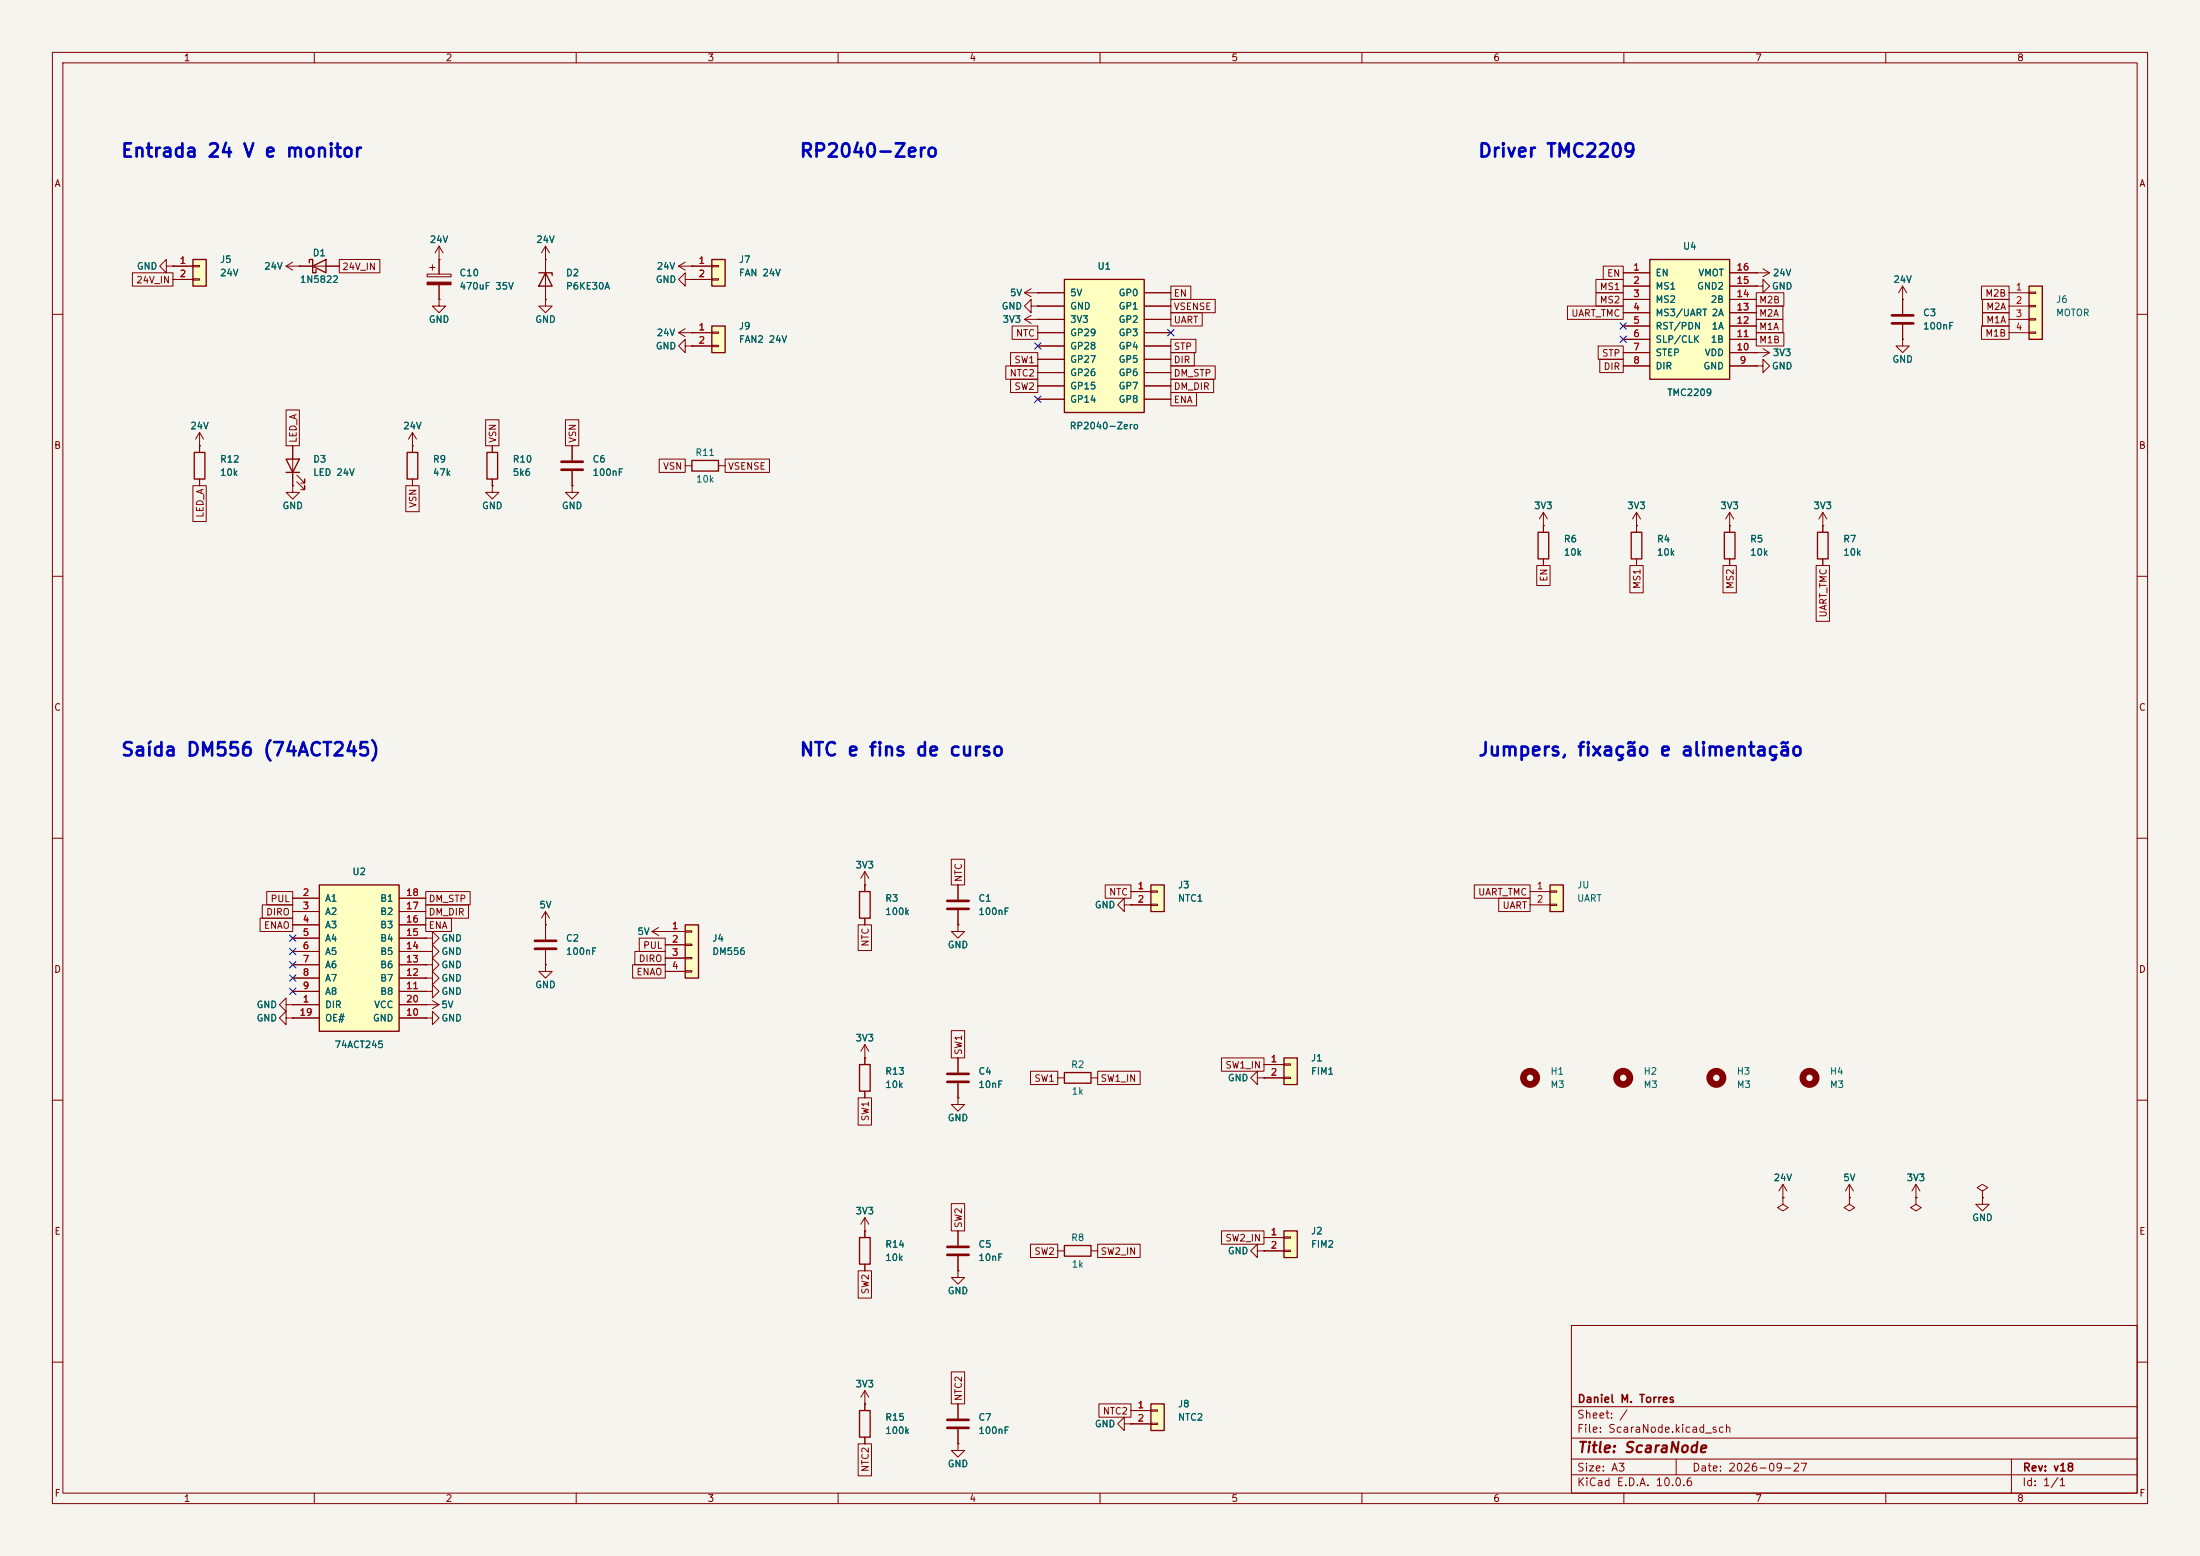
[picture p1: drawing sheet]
<svg xmlns="http://www.w3.org/2000/svg" width="420mm" height="297mm" viewBox="0 0 420 297" stroke-linecap="round" stroke-linejoin="round" font-family="sans-serif">
<path d="M0 0h420v297h-420z" fill="#f5f4ef" stroke="#f5f4ef" stroke-width=".19"/>
<g fill="none" stroke="#840000" stroke-width=".19">
<path d="M10 10h400v277h-400zM12 12h396v273h-396zM60 10v2M110 10v2M160 10v2M210 10v2M260 10v2M310 10v2M360 10v2M10 60h2M335.3 69.9h1.2v-1.3l1.3 1.3-1.3 1.2v-1.2M335.3 69.9h.1"/>
<path d="M408 60h2M294.6 97.8l-.7 1.3M294.6 97.8l.8 1.3M294.6 97.8v3.8M312.4 97.8v3.8M312.4 97.8l-.7 1.3M312.4 97.8l.8 1.3M330.2 97.8l-.8 1.3M330.2 97.8l.8 1.3M330.2 97.8v3.8M348 97.8l-.8 1.3M348 97.8l.7 1.3"/>
<path d="M348 97.8v3.8M10 110h2M294.6 100.3h.1M294.6 106.7v1.3M312.4 100.3h.1M312.4 106.7v1.3M330.2 100.3h.1M330.2 106.7v1.3M348 100.3h.1M348 106.7v1.3M408 110h2M10 160h2"/>
<path d="M408 160h2M10 210h2M201.9 205.7h1.3M208.3 205.7h1.2M408 210h2M353.1 228.6h.1M353.1 226.1l-.8 1.2M353.1 226.1l.7 1.2M353.1 226.1v2.5M300 253h108v32h-108zM10 260h2M165.1 268h.1"/>
<path d="M165.1 265.4l-.8 1.3M165.1 265.4l.8 1.3M165.1 265.4v3.8M165.1 274.3v1.3M182.9 268v2.8M182.9 272.8v2.8M214.6 271.8v-1.3l-1.2 1.3 1.2 1.2v-1.2h1.3M215.9 271.8h.1M300 278.5h108M300 274.5h108M300 268.5h108M320 278.5v3"/>
<path d="M384 278.5v6.5M408 260h2M60 285v2M110 285v2M160 285v2M210 285v2M260 285v2M300 281.5h108M310 285v2M360 285v2"/>
</g>
<path d="M293.6 101.6h2.1v5.1h-2.1zM311.4 101.6h2v5.1h-2zM329.2 101.6h2v5.1h-2zM347 101.6h2v5.1h-2zM203.2 204.7h5.1v2.1h-5.1zM164.1 269.2h2v5.1h-2z" fill="none" stroke="#840000" stroke-width=".25"/>
<path d="M180.8 271h4.1M180.8 272.5h4.1" fill="none" stroke="#840000" stroke-width=".51"/>
<path d="M295.9 168.9h2.5v5.1h-2.5z" fill="#ffffc2"/>
<path d="M164.1 170.2h2v5.1h-2zM295.9 168.9h2.5v5.1h-2.5z" fill="none" stroke="#840000" stroke-width=".25"/>
<g fill="none" stroke="#840000" stroke-width=".19">
<path d="M104.1 57.2v1.2h1.3l-1.3 1.3-1.2-1.3h1.2M104.1 57.2h.1M195.6 55.9l1.2 .7M195.6 55.9h2.5M196.8 58.4v-1.2l-1.2 1.2 1.2 1.3v-1.3h1.3M196.8 55.1l-1.2 .8M198.1 55.9h.1M198.1 58.4h.1M195.6 61l1.2 .7M195.6 61h2.5M196.8 60.2l-1.2 .8M198.1 61h.1"/>
<path d="M165.1 168.9v1.3M165.1 175.3v1.2M182.9 176.5v1.3h1.2l-1.2 1.3-1.3-1.3h1.3M182.9 176.5h.1M292.1 170.2h3.8M292.1 172.7h3.8M295.9 170.1h1.3v.2h-1.3zM295.9 172.6h1.3v.2h-1.3zM340.4 228.6v1.3l1 .6-1 .6-1.1-.6 1.1-.6M340.4 228.6h.1M340.4 226.1l-.8 1.2M340.4 226.1l.7 1.2"/>
<path d="M340.4 226.1v2.5M353.1 228.6v1.3l1 .6-1 .6-1.1-.6 1.1-.6M353.1 228.6h.1M365.8 228.6h.1M365.8 228.6v1.3l1 .6-1 .6-1.1-.6 1.1-.6M365.8 226.1l-.8 1.2M365.8 226.1l.7 1.2M365.8 226.1v2.5M378.5 228.6v1.3h1.2l-1.2 1.2-1.3-1.2h1.3M378.5 228.6h.1M378.5 227.3l1-.6-1-.6-1.1 .6 1.1 .6v1.3M182.9 242.6v1.2h1.2l-1.2 1.3-1.3-1.3h1.3"/>
<path d="M182.9 242.6h.1"/>
</g>
<g fill="none" stroke="#840000" stroke-width="1.3">
<circle cx="292.1" cy="205.7" r="1.27"/>
<circle cx="309.9" cy="205.7" r="1.27"/>
<circle cx="327.7" cy="205.7" r="1.27"/>
<circle cx="345.4" cy="205.7" r="1.27"/>
</g>
<path d="M203.2 53.3h15.2v25.4h-15.2z" fill="#ffffc2"/>
<path d="M203.2 53.3h15.2v25.4h-15.2z" fill="none" stroke="#840000" stroke-width=".25"/>
<g fill="none" stroke="#840000" stroke-width=".19">
<path d="M130.8 53.3v-1.2l-1.3 1.2 1.3 1.3v-1.3h1.3M132.1 53.3h.1M198.1 55.9h5.1M198.1 58.4h5.1M218.4 55.9h5.1M218.4 58.4h5.1M198.1 61h5.1M198.1 63.5h5.1M198.1 66h5.1M198.1 68.6h5.1M198.1 71.1h5.1M198.1 73.7h5.1"/>
<path d="M198.1 76.2h5.1M218.4 61h5.1M218.4 63.5h5.1M218.4 66h5.1M218.4 68.6h5.1M218.4 71.1h5.1M218.4 73.7h5.1M218.4 76.2h5.1"/>
</g>
<path d="M135.9 62.2h2.5v5.1h-2.5z" fill="#ffffc2"/>
<path d="M135.9 62.2h2.5v5.1h-2.5z" fill="none" stroke="#840000" stroke-width=".25"/>
<path d="M129.5 50.8l1.3 .8M129.5 50.8h2.6M130.8 50l-1.3 .8M132.1 50.8h.1M129.5 63.5h6.4M129.5 63.5l1.3 .8M130.8 62.7l-1.3 .8M132.1 63.5h.1M132.1 66h3.8M135.9 63.4h1.3v.2h-1.3zM135.9 65.9h1.3v.3h-1.3z" fill="none" stroke="#840000" stroke-width=".19"/>
<path d="M135.9 49.5h2.5v5.1h-2.5z" fill="#ffffc2"/>
<path d="M102.9 52.1h2.5v.5M104.1 52.1l1.3 2.5h-2.5zM135.9 49.5h2.5v5.1h-2.5z" fill="none" stroke="#840000" stroke-width=".25"/>
<path d="M104.1 49.5v7.7M132.1 50.8h3.8M132.1 53.3h3.8M135.9 50.7h1.3v.2h-1.3zM135.9 53.2h1.3v.3h-1.3zM130.8 66v-1.2l-1.3 1.2 1.3 1.3v-1.3h1.3M132.1 66h.1" fill="none" stroke="#840000" stroke-width=".19"/>
<path d="M245.1 234.9h2.5v5.1h-2.5z" fill="#ffffc2"/>
<path d="M93 86.4h2v5h-2zM245.1 234.9h2.5v5.1h-2.5z" fill="none" stroke="#840000" stroke-width=".25"/>
<g fill="none" stroke="#840000" stroke-width=".19">
<path d="M104.1 49.5h.1M104.1 47l-.7 1.3M104.1 47l.8 1.3M104.1 47v2.5M94 85.1v1.3M94 91.4v1.3M165.1 234.9h.1M165.1 232.4l-.8 1.3M165.1 232.4l.8 1.3M165.1 232.4v2.5M241.3 236.2h3.8M241.3 238.8h3.8"/>
<path d="M245.1 236.1h1.3v.2h-1.3zM245.1 238.6h1.3v.3h-1.3z"/>
</g>
<path d="M245.1 201.9h2.5v5.1h-2.5z" fill="#ffffc2"/>
<path d="M132.1 87.9h5.1v2h-5.1zM245.1 201.9h2.5v5.1h-2.5zM164.1 236.2h2v5.1h-2z" fill="none" stroke="#840000" stroke-width=".25"/>
<g fill="none" stroke="#840000" stroke-width=".19">
<path d="M109.2 92.7v1.3h1.3l-1.3 1.3-1.3-1.3h1.3M109.2 92.7h.1M109.2 85.1v2.8M109.2 89.9v2.8M130.8 88.9h1.3M137.2 88.9h1.2M165.1 168.9h.1M165.1 166.4v2.5M165.1 166.4l-.8 1.2M165.1 166.4l.8 1.2M241.3 203.2h3.8M241.3 205.7h3.8"/>
<path d="M245.1 203.1h1.3v.2h-1.3zM245.1 205.6h1.3v.3h-1.3zM165.1 234.9v1.3M182.9 234.9v2.8M182.9 239.8v2.8M165.1 241.3v1.3"/>
</g>
<path d="M107.2 88.1h4.1M107.2 89.7h4.1M180.8 238h4.1M180.8 239.5h4.1" fill="none" stroke="#840000" stroke-width=".51"/>
<path d="M219.7 168.9h2.5v5.1h-2.5z" fill="#ffffc2"/>
<path d="M219.7 168.9h2.5v5.1h-2.5z" fill="none" stroke="#840000" stroke-width=".25"/>
<path d="M215.9 170.2h3.8M215.9 172.7h3.8M219.7 170.1h1.3v.2h-1.3zM219.7 172.6h1.3v.2h-1.3zM240 205.7v-1.2l-1.2 1.2 1.2 1.3v-1.3h1.3M241.3 205.7h.1" fill="none" stroke="#840000" stroke-width=".19"/>
<path d="M219.7 268h2.5v5h-2.5z" fill="#ffffc2"/>
<path d="M164.1 203.2h2v5.1h-2zM203.2 237.7h5.1v2.1h-5.1zM219.7 268h2.5v5h-2.5z" fill="none" stroke="#840000" stroke-width=".25"/>
<g fill="none" stroke="#840000" stroke-width=".19">
<path d="M335.3 54.6h1.2v-1.3l1.3 1.3-1.3 1.3v-1.3M335.3 54.6h.1M335.3 52.1h.1M335.3 52.1h2.5M336.5 51.3l1.3 .8M337.8 52.1l-1.3 .7M363.2 57.2h.1M363.2 54.6v5.3M363.2 54.6l-.7 1.3M363.2 54.6l.8 1.3M335.3 67.3h.1M335.3 67.3h2.5"/>
<path d="M336.5 66.5l1.3 .8M337.8 67.3l-1.3 .8M363.2 64.8v1.2h1.3l-1.3 1.3-1.3-1.3h1.3M363.2 64.8h.1M363.2 62v2.8M182.9 168.9v2.8M182.9 173.7v2.8M214.6 172.7v-1.2l-1.2 1.2 1.2 1.3v-1.3h1.3M215.9 172.7h.1M165.1 199.4l-.8 1.3M165.1 199.4l.8 1.3M165.1 199.4v3.8"/>
<path d="M165.1 201.9h.1M165.1 208.3v1.3M182.9 209.6v1.2h1.2l-1.2 1.3-1.3-1.3h1.3M182.9 209.6h.1M182.9 201.9v2.8M182.9 206.8v2.8M201.9 238.8h1.3M208.3 238.8h1.2M240 238.8v-1.3l-1.2 1.3 1.2 1.2v-1.2h1.3M241.3 238.8h.1M182.9 275.6v1.3h1.2l-1.2 1.2-1.3-1.2h1.3M182.9 275.6h.1"/>
<path d="M215.9 269.2h3.8M215.9 271.8h3.8M219.7 269.1h1.3v.3h-1.3zM219.7 271.7h1.3v.2h-1.3z"/>
</g>
<path d="M361.2 60.2h4.1M361.2 61.7h4.1M180.8 172h4.1M180.8 173.5h4.1M180.8 205h4.1M180.8 206.5h4.1" fill="none" stroke="#840000" stroke-width=".51"/>
<path d="M387.3 54.6h2.6v10.2h-2.6z" fill="#ffffc2"/>
<path d="M387.3 54.6h2.6v10.2h-2.6z" fill="none" stroke="#840000" stroke-width=".25"/>
<path d="M383.5 55.9h3.8M383.5 58.4h3.8M387.3 55.8h1.3v.2h-1.3zM387.3 58.3h1.3v.2h-1.3zM383.5 61h3.8M383.5 63.5h3.8M387.3 60.8h1.3v.3h-1.3zM387.3 63.4h1.3v.2h-1.3z" fill="none" stroke="#840000" stroke-width=".19"/>
<path d="M315 49.5h15.2v22.9h-15.2z" fill="#ffffc2"/>
<path d="M315 49.5h15.2v22.9h-15.2z" fill="none" stroke="#840000" stroke-width=".25"/>
<g fill="none" stroke="#840000" stroke-width=".19">
<path d="M309.9 52.1h5.1M309.9 54.6h5.1M309.9 57.2h5.1M309.9 59.7h5.1M330.2 52.1h5.1M330.2 54.6h5.1M330.2 57.2h5.1M330.2 59.7h5.1M309.9 62.2h5.1M309.9 64.8h5.1M309.9 67.3h5.1M309.9 69.9h5.1"/>
<path d="M330.2 62.2h5.1M330.2 64.8h5.1M330.2 67.3h5.1M330.2 69.9h5.1M54.6 191.8v-1.3l-1.3 1.3 1.3 1.2v-1.2h1.3M54.6 194.3v-1.3l-1.3 1.3 1.3 1.3v-1.3h1.3M55.9 191.8h.1M55.9 194.3h.1M81.3 184.2h1.2v-1.3l1.3 1.3-1.3 1.2v-1.2M81.3 184.2h.1"/>
</g>
<path d="M61 168.9h15.2v28h-15.2z" fill="#ffffc2"/>
<path d="M77.7 86.4h2.1v5h-2.1zM61 168.9h15.2v28h-15.2z" fill="none" stroke="#840000" stroke-width=".25"/>
<g fill="none" stroke="#840000" stroke-width=".19">
<path d="M81.5 52.3h4.6v.5h-4.6zM82 51.1h1.1M82.5 50.5v1.1M83.8 57.2v1.2h1.3l-1.3 1.3-1.3-1.3h1.3M83.8 57.2h.1M83.8 49.5h.1M83.8 47v5.3M83.8 54.4v2.8M83.8 47l-.7 1.3M83.8 47l.8 1.3M78.7 85.1h.1M78.7 82.6l-.7 1.2"/>
<path d="M78.7 82.6l.8 1.2M78.7 82.6v3.8M78.7 91.4v1.3M94 92.7v1.3h1.2l-1.2 1.3-1.3-1.3h1.3M94 92.7h.1M55.9 171.5h5.1M55.9 174h5.1M55.9 176.5h5.1M55.9 179.1h5.1M76.2 171.5h5.1M76.2 174h5.1M76.2 176.5h5.1"/>
<path d="M76.2 179.1h5.1M81.3 179.1h1.2v-1.3l1.3 1.3-1.3 1.2v-1.2M81.3 179.1h.1M104.1 176.5v2.8M55.9 191.8h5.1M55.9 181.6h5.1M55.9 184.2h5.1M55.9 186.7h5.1M55.9 189.2h5.1M55.9 194.3h5.1M76.2 191.8h5.1M76.2 181.6h5.1"/>
<path d="M76.2 184.2h5.1M76.2 186.7h5.1M76.2 189.2h5.1M76.2 194.3h5.1M81.3 181.6h1.2v-1.3l1.3 1.3-1.3 1.3v-1.3M81.3 181.6h.1M104.1 184.2v1.2h1.3l-1.3 1.3-1.2-1.3h1.2M104.1 184.2h.1M104.1 181.4v2.8"/>
</g>
<path d="M81.5 53.8h4.6v.6h-4.6z" fill="#840000" stroke="#840000" stroke-width=".19"/>
<path d="M102.1 179.6h4.1M102.1 181.1h4.1" fill="none" stroke="#840000" stroke-width=".51"/>
<path d="M130.8 176.5h2.5v10.2h-2.5z" fill="#ffffc2"/>
<path d="M59.1 50.2v-.7h.6v2.6h.6v-.7M59.7 50.8l2.5-1.3v2.6zM37.1 86.4h2v5h-2zM54.6 87.6h2.5l-1.2 2.6zM54.6 90.2h2.5M130.8 176.5h2.5v10.2h-2.5z" fill="none" stroke="#840000" stroke-width=".25"/>
<g fill="none" stroke="#840000" stroke-width=".19">
<path d="M31.7 50.8v-1.3l-1.2 1.3 1.2 1.3v-1.3h1.3M33 50.8h.1M54.6 50.8h10.2M54.6 50.8l1.3 .8M55.9 50l-1.3 .8M57.1 50.8h.1M38.1 85.1h.1M38.1 82.6l-.8 1.2M38.1 82.6l.8 1.2M38.1 82.6v3.8M38.1 91.4v1.3M55.9 92.7v1.3h1.2l-1.2 1.3-1.3-1.3h1.3"/>
<path d="M55.9 92.7h.1M55.9 85.1v7.6M56.6 91.9l1.6 1.6v-.8v.8h-.8M56.6 90.7l1.6 1.5v-.8v.8h-.8M104.1 176.5h.1M104.1 174l-.7 1.3M104.1 174l.8 1.3M104.1 174v2.5M124.5 177.8h6.3M124.5 177.8l1.2 .8M125.7 177l-1.2 .8M127 177.8h.1"/>
<path d="M130.8 177.7h1.3v.2h-1.3zM127 180.3h3.8M127 182.9h3.8M127 185.4h3.8M130.8 180.2h1.3v.3h-1.3zM130.8 182.8h1.3v.2h-1.3zM130.8 185.3h1.3v.2h-1.3z"/>
</g>
<path d="M36.8 49.5h2.6v5.1h-2.6z" fill="#ffffc2"/>
<path d="M36.8 49.5h2.6v5.1h-2.6z" fill="none" stroke="#840000" stroke-width=".25"/>
<g fill="none" stroke="#840000" stroke-width=".19">
<path d="M25.3 52.1h7.7v2.5h-7.7zM33 50.8h.1M33 50.8h3.8M33 53.3h3.8M36.8 50.7h1.3v.2h-1.3zM36.8 53.2h1.3v.3h-1.3zM57.1 50.8h.1M57.1 50.8h2.6M62.2 50.8h2.6M64.8 49.5h7.7v2.6h-7.7zM83.8 57.2h.1M83.8 49.5h.1"/>
<path d="M83.8 49.5v2.8M83.8 54.4v2.8M104.1 49.5h.1M104.1 57.2h.1M104.1 49.5v2.6M104.1 54.6v2.6M132.1 53.3h.1M132.1 50.8h.1M132.1 50.8h3.8M132.1 53.3h3.8M198.1 55.9h.1M198.1 58.4h.1"/>
<path d="M198.1 55.9h5.1M198.1 58.4h5.1M218.4 55.9h5.1M218.4 58.4h5.1M223.5 54.6h3.8v2.6h-3.8zM223.5 57.1h8.5v2.6h-8.5zM223.5 59.7h6v2.5h-6zM299.2 58.4h10.7v2.6h-10.7zM304.7 53.3h5.2v2.6h-5.2zM304.7 55.9h5.2v2.5h-5.2zM306.1 50.8h3.8v2.5h-3.8zM309.9 52.1h5.1"/>
<path d="M309.9 54.6h5.1M309.9 57.2h5.1M309.9 59.7h5.1M330.2 52.1h5.1M330.2 54.6h5.1M330.2 57.2h5.1M330.2 59.7h5.1M335.3 55.9h5.2v2.5h-5.2zM335.3 58.4h5.1v2.6h-5.1zM335.3 54.6h.1M335.3 52.1h.1M363.2 57.2h.1"/>
<path d="M363.2 57.2v2.7M378.3 54.6h5.2v2.6h-5.2zM378.5 57.1h5v2.6h-5zM378.5 59.7h5v2.5h-5zM54.6 78.3h2.6v6.8h-2.6zM132.1 63.5h.1M132.1 66h.1M132.1 63.5h3.8M132.1 66h3.8M192 69.8h6.1v2.6h-6.1zM192.9 67.3h5.2v2.6h-5.2zM192.9 72.4h5.2v2.5h-5.2z"/>
<path d="M193.2 62.2h4.9v2.6h-4.9zM198.1 61h.1M198.1 61h5.1M198.1 63.5h5.1M198.1 66h5.1M198.1 68.6h5.1M198.1 71.1h5.1M198.1 73.7h5.1M198.1 76.2h5.1M218.4 61h5.1M218.4 63.5h5.1M218.4 66h5.1"/>
<path d="M218.4 68.6h5.1M218.4 71.1h5.1M218.4 73.7h5.1M218.4 76.2h5.1M223.5 64.8h4.8v2.5h-4.8zM223.5 69.8h8.5v2.6h-8.5zM223.5 72.4h8.2v2.5h-8.2zM223.5 67.3h4.5v2.6h-4.5zM223.5 74.9h4.9v2.6h-4.9zM305.1 66h4.8v2.6h-4.8zM305.4 68.6h4.5v2.5h-4.5zM309.9 62.2h5.1"/>
<path d="M309.9 64.8h5.1M309.9 67.3h5.1M309.9 69.9h5.1M330.2 62.2h5.1M330.2 64.8h5.1M330.2 67.3h5.1M330.2 69.9h5.1M335.3 61h5.1v2.5h-5.1zM335.3 63.5h5.2v2.5h-5.2zM335.3 69.9h.1M335.3 67.3h.1M363.2 64.8h.1"/>
<path d="M363.2 62v2.8M378.3 62.2h5.2v2.6h-5.2zM36.8 92.7h2.6v6.8h-2.6zM38.1 85.1h.1M38.1 85.1v1.3M38.1 91.4v1.3M55.9 92.7h.1M55.9 85.1v2.5M55.9 90.2v2.5M77.5 92.7h2.5v5h-2.5zM78.7 85.1h.1M78.7 85.1v1.3"/>
<path d="M78.7 91.4v1.3M92.7 80.1h2.6v5h-2.6zM94 92.7h.1M94 85.1v1.3M94 91.4v1.3M107.9 80.1h2.6v5h-2.6zM109.2 92.7h.1M109.2 85.1v2.8M109.2 89.9v2.8M125.8 87.6h5v2.6h-5zM138.4 87.6h8.5v2.6h-8.5zM293.4 108h2.5v3.8h-2.5z"/>
<path d="M294.6 100.3h.1M294.6 100.3v1.3M294.6 106.7v1.3M311.1 108h2.6v5.2h-2.6zM312.4 100.3h.1M312.4 100.3v1.3M312.4 106.7v1.3M328.9 108h2.6v5.2h-2.6zM330.2 100.3h.1M330.2 100.3v1.3M330.2 106.7v1.3M346.7 108h2.6v10.6h-2.6z"/>
<path d="M348 100.3h.1M348 100.3v1.3M348 106.7v1.3M49.6 175.3h6.3v2.5h-6.3zM50.1 172.7h5.8v2.6h-5.8zM50.9 170.2h5v2.5h-5zM55.9 171.5h5.1M55.9 174h5.1M55.9 176.5h5.1M55.9 179.1h5.1M76.2 171.5h5.1M76.2 174h5.1"/>
<path d="M76.2 176.5h5.1M76.2 179.1h5.1M81.3 172.7h8.1v2.6h-8.1zM81.3 170.2h8.5v2.5h-8.5zM81.3 175.3h4.9v2.5h-4.9zM81.3 179.1h.1M104.1 176.5h.1M104.1 176.5v2.8M122 179.1h5v2.5h-5zM127 177.8h.1M127 177.8h3.8M163.8 176.5h2.6v4.9h-2.6z"/>
<path d="M165.1 168.9h.1M165.1 168.9v1.3M165.1 175.3v1.2M181.6 164h2.6v4.9h-2.6zM182.9 176.5h.1M182.9 168.9v2.8M182.9 173.7v2.8M211 168.9h4.9v2.6h-4.9zM215.9 172.7h.1M215.9 170.2h3.8M215.9 172.7h3.8M281.5 168.9h10.6v2.6h-10.6z"/>
<path d="M286.1 171.4h6v2.6h-6zM55.9 191.8h.1M55.9 194.3h.1M55.9 191.8h5.1M55.9 181.6h5.1M55.9 184.2h5.1M55.9 186.7h5.1M55.9 189.2h5.1M55.9 194.3h5.1M76.2 191.8h7.6M76.2 181.6h5.1M76.2 184.2h5.1"/>
<path d="M76.2 186.7h5.1M76.2 189.2h5.1M76.2 194.3h5.1M81.3 191.8h.1M81.3 186.7h1.2v-1.3l1.3 1.3-1.3 1.3v-1.3M81.3 186.7h.1M81.3 189.2h1.2v-1.2l1.3 1.2-1.3 1.3v-1.3M81.3 189.2h.1M81.3 194.3h1.2v-1.3l1.3 1.3-1.3 1.3v-1.3M81.3 194.3h.1M81.3 181.6h.1M81.3 184.2h.1"/>
<path d="M82.5 191l1.3 .8M83.8 191.8l-1.3 .7M104.1 184.2h.1M104.1 181.4v2.8M120.8 184.1h6.2v2.6h-6.2zM121.2 181.6h5.8v2.6h-5.8zM127 180.3h3.8M127 182.9h3.8M127 185.4h3.8M181.6 196.7h2.6v5.2h-2.6zM163.8 209.6h2.6v5.2h-2.6zM165.1 201.9h.1"/>
<path d="M165.1 201.9v1.3M165.1 208.3v1.3M182.9 209.6h.1M182.9 201.9v2.8M182.9 206.8v2.8M196.7 204.5h5.2v2.5h-5.2zM209.5 204.5h8.2v2.5h-8.2zM233.2 201.9h8.1v2.6h-8.1zM241.3 205.7h.1M241.3 203.2h3.8M241.3 205.7h3.8M165.1 234.9h.1"/>
<path d="M165.1 234.9v1.3M181.6 229.7h2.6v5.2h-2.6zM182.9 234.9v2.8M182.9 239.8v2.8M196.7 237.5h5.2v2.5h-5.2zM209.5 237.5h8.2v2.5h-8.2zM233.2 234.9h8.1v2.6h-8.1zM241.3 238.8h.1M241.3 236.2h3.8M241.3 238.8h3.8M340.4 228.6h.1M353.1 228.6h.1"/>
<path d="M365.8 228.6h.1M378.5 228.6h.1M163.8 242.6h2.6v5.2h-2.6zM165.1 241.3v1.3M182.9 242.6h.1M163.8 275.6h2.6v6.1h-2.6zM165.1 268h.1M165.1 268v1.2M165.1 274.3v1.3M181.6 261.9h2.6v6.1h-2.6zM182.9 275.6h.1M182.9 268v2.8"/>
<path d="M182.9 272.8v2.8M209.8 268h6.1v2.5h-6.1zM215.9 271.8h.1M215.9 269.2h3.8M215.9 271.8h3.8"/>
</g>
<g fill="none" stroke="#000084" stroke-width=".19">
<path d="M197.5 65.4l1.2 1.2M197.5 75.6l1.2 1.2M198.7 65.4l-1.2 1.2M198.7 75.6l-1.2 1.2M222.9 62.9l1.2 1.2M224.1 62.9l-1.2 1.2M309.3 61.6l1.2 1.2M309.3 64.2l1.2 1.2M310.5 61.6l-1.2 1.2M310.5 64.2l-1.2 1.2M55.3 178.5l1.2 1.2M56.5 178.5l-1.2 1.2"/>
<path d="M55.3 181l1.2 1.2M55.3 183.5l1.2 1.3M55.3 186.1l1.2 1.2M55.3 188.6l1.2 1.2M56.5 181l-1.2 1.2M56.5 183.5l-1.2 1.3M56.5 186.1l-1.2 1.2M56.5 188.6l-1.2 1.2"/>
</g>
<g font-size="2.5" fill="#0000c2">
<text x="22.9" y="30.7">Entrada 24 V e monitor</text>
<text x="152.5" y="30.7">RP2040-Zero</text>
<text x="282" y="30.7">Driver TMC2209</text>
<text x="22.9" y="145">Saída DM556 (74ACT245)</text>
<text x="152.5" y="145">NTC e fins de curso</text>
<text x="282" y="145">Jumpers, fixação e alimentação</text>
</g>
<text font-size="2" fill="#840000" x="301" y="277.8">Title: ScaraNode</text>
<g font-size="1.5" fill="#840000">
<text x="301" y="268.1">Daniel M. Torres</text>
<text x="300.9" y="273.8">File: ScaraNode.kicad_sch</text>
<text x="300.9" y="271.1">Sheet: /</text>
<text x="300.9" y="281.2">Size: A3</text>
<text x="322.9" y="281.2">Date: 2026-09-27</text>
<text x="386" y="281.2">Rev: v18</text>
<text x="300.9" y="284">KiCad E.D.A. 10.0.6</text>
<text x="385.9" y="284">Id: 1/1</text>
</g>
<g font-size="1.3" fill="#840000">
<text x="35" y="12">1</text>
<text x="85" y="12">2</text>
<text x="135" y="12">3</text>
<text x="185" y="12">4</text>
<text x="235" y="12">5</text>
<text x="285" y="12">6</text>
<text x="335" y="12">7</text>
<text x="385" y="12">8</text>
<text x="10.3" y="36">A</text>
<text x="408.3" y="36">A</text>
<text x="65.2" y="51.9">24V_IN</text>
<text x="306.7" y="53.1">EN</text>
<text x="25.9" y="54.4">24V_IN</text>
<text x="224" y="56.9">EN</text>
<text x="224" y="59.5">VSENSE</text>
<text x="305.3" y="55.7">MS1</text>
<text x="305.3" y="58.2">MS2</text>
<text x="335.7" y="58.2">M2B</text>
<text x="378.9" y="56.9">M2B</text>
<text x="379.1" y="59.5">M2A</text>
<text x="193.8" y="64.6">NTC</text>
<text x="224" y="62">UART</text>
<text x="299.9" y="60.7">UART_TMC</text>
<text x="335.7" y="63.3">M1A</text>
<text x="335.7" y="60.7">M2A</text>
<text x="335.7" y="65.8">M1B</text>
<text x="378.9" y="64.6">M1B</text>
<text x="379.1" y="62">M1A</text>
<text x="193.5" y="69.6">SW1</text>
<text x="224" y="67.1">STP</text>
<text x="224" y="69.6">DIR</text>
<text x="305.7" y="68.4">STP</text>
<text x="306" y="70.9">DIR</text>
<text x="192.6" y="72.2">NTC2</text>
<text x="193.5" y="74.7">SW2</text>
<text x="224" y="72.2">DM_STP</text>
<text x="224" y="74.7">DM_DIR</text>
<text x="224" y="77.3">ENA</text>
<text x="10.2" y="86">B</text>
<text x="56.9" y="84.6" transform="rotate(-90 56.9 84.6)">LED_A</text>
<text x="95" y="84.6" transform="rotate(-90 95 84.6)">VSN</text>
<text x="110.3" y="84.6" transform="rotate(-90 110.3 84.6)">VSN</text>
<text x="126.5" y="90">VSN</text>
<text x="138.9" y="90">VSENSE</text>
<text x="408.2" y="86">B</text>
<text x="39.2" y="98.9" transform="rotate(-90 39.2 98.9)">LED_A</text>
<text x="79.8" y="97" transform="rotate(-90 79.8 97)">VSN</text>
<text x="295.7" y="111.1" transform="rotate(-90 295.7 111.1)">EN</text>
<text x="313.5" y="112.5" transform="rotate(-90 313.5 112.5)">MS1</text>
<text x="331.3" y="112.5" transform="rotate(-90 331.3 112.5)">MS2</text>
<text x="349" y="118" transform="rotate(-90 349 118)">UART_TMC</text>
<text x="10.2" y="136">C</text>
<text x="408.2" y="136">C</text>
<text x="51.5" y="172.5">PUL</text>
<text x="81.7" y="172.5">DM_STP</text>
<text x="183.9" y="168.5" transform="rotate(-90 183.9 168.5)">NTC</text>
<text x="211.6" y="171.2">NTC</text>
<text x="282.1" y="171.2">UART_TMC</text>
<text x="286.7" y="173.8">UART</text>
<text x="50.3" y="177.6">ENAO</text>
<text x="50.7" y="175">DIRO</text>
<text x="81.7" y="175">DM_DIR</text>
<text x="81.7" y="177.6">ENA</text>
<text x="10.2" y="186">D</text>
<text x="121.8" y="183.9">DIRO</text>
<text x="122.7" y="181.4">PUL</text>
<text x="166.2" y="180.8" transform="rotate(-90 166.2 180.8)">NTC</text>
<text x="408.2" y="186">D</text>
<text x="121.4" y="186.5">ENAO</text>
<text x="183.9" y="201.5" transform="rotate(-90 183.9 201.5)">SW1</text>
<text x="197.4" y="206.8">SW1</text>
<text x="210" y="206.8">SW1_IN</text>
<text x="233.8" y="204.3">SW1_IN</text>
<text x="166.2" y="214.1" transform="rotate(-90 166.2 214.1)">SW1</text>
<text x="10.3" y="236">E</text>
<text x="183.9" y="234.5" transform="rotate(-90 183.9 234.5)">SW2</text>
<text x="197.4" y="239.8">SW2</text>
<text x="210" y="239.8">SW2_IN</text>
<text x="233.8" y="237.3">SW2_IN</text>
<text x="408.3" y="236">E</text>
<text x="166.2" y="247.1" transform="rotate(-90 166.2 247.1)">SW2</text>
<text x="183.9" y="267.5" transform="rotate(-90 183.9 267.5)">NTC2</text>
<text x="210.4" y="270.3">NTC2</text>
<text x="166.2" y="281.1" transform="rotate(-90 166.2 281.1)">NTC2</text>
<text x="10.3" y="286">F</text>
<text x="35" y="287">1</text>
<text x="85" y="287">2</text>
<text x="135" y="287">3</text>
<text x="185" y="287">4</text>
<text x="235" y="287">5</text>
<text x="285" y="287">6</text>
<text x="335" y="287">7</text>
<text x="385" y="287">8</text>
<text x="408.3" y="286">F</text>
</g>
<g font-size="1.3" fill="#006464">
<text x="81.9" y="46.7">24V</text>
<text x="102.3" y="46.7">24V</text>
<text x="321.2" y="48">U4</text>
<text x="26" y="51.8">GND</text>
<text x="41.9" y="50.5">J5</text>
<text x="41.9" y="53">24V</text>
<text x="50.3" y="51.8">24V</text>
<text x="59.6" y="49.2">D1</text>
<text x="87.6" y="53">C10</text>
<text x="107.9" y="53">D2</text>
<text x="125.3" y="51.8">24V</text>
<text x="141" y="50.5">J7</text>
<text x="141" y="53">FAN 24V</text>
<text x="209.4" y="51.8">U1</text>
<text x="315.9" y="53">EN</text>
<text x="324.1" y="53">VMOT</text>
<text x="338.3" y="53">24V</text>
<text x="57.1" y="54.3">1N5822</text>
<text x="87.6" y="55.6">470uF 35V</text>
<text x="107.9" y="55.6">P6KE30A</text>
<text x="125.1" y="54.3">GND</text>
<text x="191.1" y="59.4">GND</text>
<text x="192.7" y="56.8">5V</text>
<text x="204.2" y="56.8">5V</text>
<text x="204.2" y="59.4">GND</text>
<text x="213.4" y="56.8">GP0</text>
<text x="213.4" y="59.4">GP1</text>
<text x="315.9" y="55.6">MS1</text>
<text x="315.9" y="58.1">MS2</text>
<text x="323.9" y="55.6">GND2</text>
<text x="326.5" y="58.1">2B</text>
<text x="338.2" y="55.6">GND</text>
<text x="361.3" y="54.3">24V</text>
<text x="392.4" y="58.1">J6</text>
<text x="81.8" y="61.9">GND</text>
<text x="102.1" y="61.9">GND</text>
<text x="125.3" y="64.5">24V</text>
<text x="141" y="63.2">J9</text>
<text x="141" y="65.7">FAN2 24V</text>
<text x="191.3" y="61.9">3V3</text>
<text x="204.2" y="61.9">3V3</text>
<text x="204.2" y="64.5">GP29</text>
<text x="213.4" y="61.9">GP2</text>
<text x="213.4" y="64.5">GP3</text>
<text x="315.9" y="60.7">MS3/UART 2A</text>
<text x="315.9" y="63.2">RST/PDN</text>
<text x="315.9" y="65.7">SLP/CLK</text>
<text x="326.5" y="65.7">1B</text>
<text x="326.7" y="63.2">1A</text>
<text x="367" y="60.7">C3</text>
<text x="367" y="63.2">100nF</text>
<text x="392.4" y="60.7">MOTOR</text>
<text x="125.1" y="67">GND</text>
<text x="204.2" y="69.5">GP27</text>
<text x="204.2" y="67">GP28</text>
<text x="213.4" y="67">GP4</text>
<text x="213.4" y="69.5">GP5</text>
<text x="315.9" y="68.3">STEP</text>
<text x="315.9" y="70.8">DIR</text>
<text x="325.1" y="70.8">GND</text>
<text x="325.3" y="68.3">VDD</text>
<text x="338.2" y="70.8">GND</text>
<text x="338.3" y="68.3">3V3</text>
<text x="361.2" y="69.5">GND</text>
<text x="204.2" y="77.2">GP14</text>
<text x="204.2" y="74.6">GP15</text>
<text x="204.2" y="72.1">GP26</text>
<text x="213.4" y="72.1">GP6</text>
<text x="213.4" y="74.6">GP7</text>
<text x="213.4" y="77.2">GP8</text>
<text x="318.2" y="75.9">TMC2209</text>
<text x="36.2" y="82.2">24V</text>
<text x="76.9" y="82.2">24V</text>
<text x="204.1" y="82.2">RP2040-Zero</text>
<text x="41.9" y="88.6">R12</text>
<text x="59.7" y="88.6">D3</text>
<text x="82.5" y="88.6">R9</text>
<text x="97.8" y="88.6">R10</text>
<text x="113" y="88.6">C6</text>
<text x="132.6" y="87.3">R11</text>
<text x="41.9" y="91.1">10k</text>
<text x="59.7" y="91.1">LED 24V</text>
<text x="82.5" y="91.1">47k</text>
<text x="97.8" y="91.1">5k6</text>
<text x="113" y="91.1">100nF</text>
<text x="132.8" y="92.4">10k</text>
<text x="53.8" y="97.5">GND</text>
<text x="91.9" y="97.5">GND</text>
<text x="107.2" y="97.5">GND</text>
<text x="292.8" y="97.5">3V3</text>
<text x="310.5" y="97.5">3V3</text>
<text x="328.3" y="97.5">3V3</text>
<text x="346.1" y="97.5">3V3</text>
<text x="298.4" y="103.8">R6</text>
<text x="298.4" y="106.4">10k</text>
<text x="316.2" y="103.8">R4</text>
<text x="316.2" y="106.4">10k</text>
<text x="334" y="103.8">R5</text>
<text x="334" y="106.4">10k</text>
<text x="351.8" y="103.8">R7</text>
<text x="351.8" y="106.4">10k</text>
<text x="67.2" y="167.3">U2</text>
<text x="163.2" y="166.1">3V3</text>
<text x="61.9" y="172.4">A1</text>
<text x="72.5" y="172.4">B1</text>
<text x="102.9" y="173.7">5V</text>
<text x="168.9" y="172.4">R3</text>
<text x="186.7" y="172.4">C1</text>
<text x="208.9" y="173.7">GND</text>
<text x="224.8" y="169.9">J3</text>
<text x="224.8" y="172.4">NTC1</text>
<text x="301" y="169.9">JU</text>
<text x="301" y="172.4">UART</text>
<text x="61.9" y="175">A2</text>
<text x="61.9" y="177.5">A3</text>
<text x="72.5" y="177.5">B3</text>
<text x="72.5" y="175">B2</text>
<text x="121.6" y="178.8">5V</text>
<text x="168.9" y="175">100k</text>
<text x="186.7" y="175">100nF</text>
<text x="61.9" y="180">A4</text>
<text x="61.9" y="182.6">A5</text>
<text x="61.9" y="185.1">A6</text>
<text x="72.5" y="185.1">B6</text>
<text x="72.5" y="182.6">B5</text>
<text x="72.5" y="180">B4</text>
<text x="84.2" y="185.1">GND</text>
<text x="84.2" y="180">GND</text>
<text x="84.2" y="182.6">GND</text>
<text x="107.9" y="180">C2</text>
<text x="107.9" y="182.6">100nF</text>
<text x="135.9" y="180">J4</text>
<text x="135.9" y="182.6">DM556</text>
<text x="180.8" y="181.3">GND</text>
<text x="61.9" y="187.7">A7</text>
<text x="61.9" y="190.2">A8</text>
<text x="72.5" y="190.2">B8</text>
<text x="72.5" y="187.7">B7</text>
<text x="84.2" y="187.7">GND</text>
<text x="84.2" y="190.2">GND</text>
<text x="102.1" y="188.9">GND</text>
<text x="48.9" y="192.7">GND</text>
<text x="48.9" y="195.3">GND</text>
<text x="61.9" y="192.7">DIR</text>
<text x="61.9" y="195.3">OE#</text>
<text x="71.1" y="195.3">GND</text>
<text x="71.3" y="192.7">VCC</text>
<text x="84.1" y="192.7">5V</text>
<text x="84.2" y="195.3">GND</text>
<text x="63.8" y="200.4">74ACT245</text>
<text x="163.2" y="199.1">3V3</text>
<text x="250.2" y="202.9">J1</text>
<text x="168.9" y="205.4">R13</text>
<text x="168.9" y="208">10k</text>
<text x="186.7" y="205.4">C4</text>
<text x="186.7" y="208">10nF</text>
<text x="204.4" y="204.2">R2</text>
<text x="204.5" y="209.2">1k</text>
<text x="234.3" y="206.7">GND</text>
<text x="250.2" y="205.4">FIM1</text>
<text x="295.9" y="205.4">H1</text>
<text x="295.9" y="208">M3</text>
<text x="313.7" y="205.4">H2</text>
<text x="313.7" y="208">M3</text>
<text x="331.5" y="205.4">H3</text>
<text x="331.5" y="208">M3</text>
<text x="349.2" y="205.4">H4</text>
<text x="349.2" y="208">M3</text>
<text x="180.8" y="214.3">GND</text>
<text x="338.5" y="225.8">24V</text>
<text x="351.8" y="225.8">5V</text>
<text x="363.9" y="225.8">3V3</text>
<text x="163.2" y="232.1">3V3</text>
<text x="376.4" y="233.4">GND</text>
<text x="168.9" y="238.5">R14</text>
<text x="186.7" y="238.5">C5</text>
<text x="204.4" y="237.2">R8</text>
<text x="234.3" y="239.7">GND</text>
<text x="250.2" y="235.9">J2</text>
<text x="250.2" y="238.5">FIM2</text>
<text x="168.9" y="241">10k</text>
<text x="186.7" y="241">10nF</text>
<text x="204.5" y="242.3">1k</text>
<text x="180.8" y="247.3">GND</text>
<text x="163.2" y="265.1">3V3</text>
<text x="224.8" y="268.9">J8</text>
<text x="168.9" y="271.5">R15</text>
<text x="168.9" y="274">100k</text>
<text x="186.7" y="271.5">C7</text>
<text x="186.7" y="274">100nF</text>
<text x="208.9" y="272.7">GND</text>
<text x="224.8" y="271.5">NTC2</text>
<text x="180.8" y="280.4">GND</text>
</g>
<g font-size="1.3" fill="#a90000">
<text x="34.2" y="50.7">1</text>
<text x="34.2" y="53.2">2</text>
<text x="133.3" y="50.7">1</text>
<text x="133.3" y="53.2">2</text>
<text x="311.7" y="51.9">1</text>
<text x="331.4" y="51.9">16</text>
<text x="311.7" y="54.5">2</text>
<text x="311.7" y="57">3</text>
<text x="311.7" y="59.6">4</text>
<text x="331.4" y="59.6">13</text>
<text x="331.4" y="57">14</text>
<text x="331.4" y="54.5">15</text>
<text x="384.7" y="55.7">1</text>
<text x="384.7" y="58.3">2</text>
<text x="133.3" y="63.4">1</text>
<text x="133.3" y="65.9">2</text>
<text x="311.7" y="62.1">5</text>
<text x="311.7" y="64.6">6</text>
<text x="331.4" y="64.6">11</text>
<text x="331.4" y="62.1">12</text>
<text x="384.7" y="60.8">3</text>
<text x="384.7" y="63.4">4</text>
<text x="311.7" y="67.2">7</text>
<text x="311.7" y="69.7">8</text>
<text x="331.4" y="67.2">10</text>
<text x="332" y="69.7">9</text>
<text x="57.7" y="171.3">2</text>
<text x="57.7" y="173.9">3</text>
<text x="77.4" y="173.9">17</text>
<text x="77.4" y="171.3">18</text>
<text x="217.1" y="170">1</text>
<text x="217.1" y="172.6">2</text>
<text x="293.3" y="170">1</text>
<text x="293.3" y="172.6">2</text>
<text x="57.7" y="176.4">4</text>
<text x="57.7" y="178.9">5</text>
<text x="77.4" y="178.9">15</text>
<text x="77.4" y="176.4">16</text>
<text x="128.2" y="177.7">1</text>
<text x="57.7" y="181.5">6</text>
<text x="57.7" y="184">7</text>
<text x="77.4" y="184">13</text>
<text x="77.4" y="181.5">14</text>
<text x="128.2" y="180.2">2</text>
<text x="128.2" y="182.7">3</text>
<text x="128.2" y="185.3">4</text>
<text x="57.7" y="191.6">1</text>
<text x="57.7" y="186.6">8</text>
<text x="57.7" y="189.1">9</text>
<text x="77.4" y="189.1">11</text>
<text x="77.4" y="186.6">12</text>
<text x="77.4" y="191.6">20</text>
<text x="57.1" y="194.2">19</text>
<text x="77.4" y="194.2">10</text>
<text x="242.5" y="203.1">1</text>
<text x="242.5" y="205.6">2</text>
<text x="242.5" y="236.1">1</text>
<text x="242.5" y="238.6">2</text>
<text x="217.1" y="269.1">1</text>
<text x="217.1" y="271.6">2</text>
</g>
</svg>
